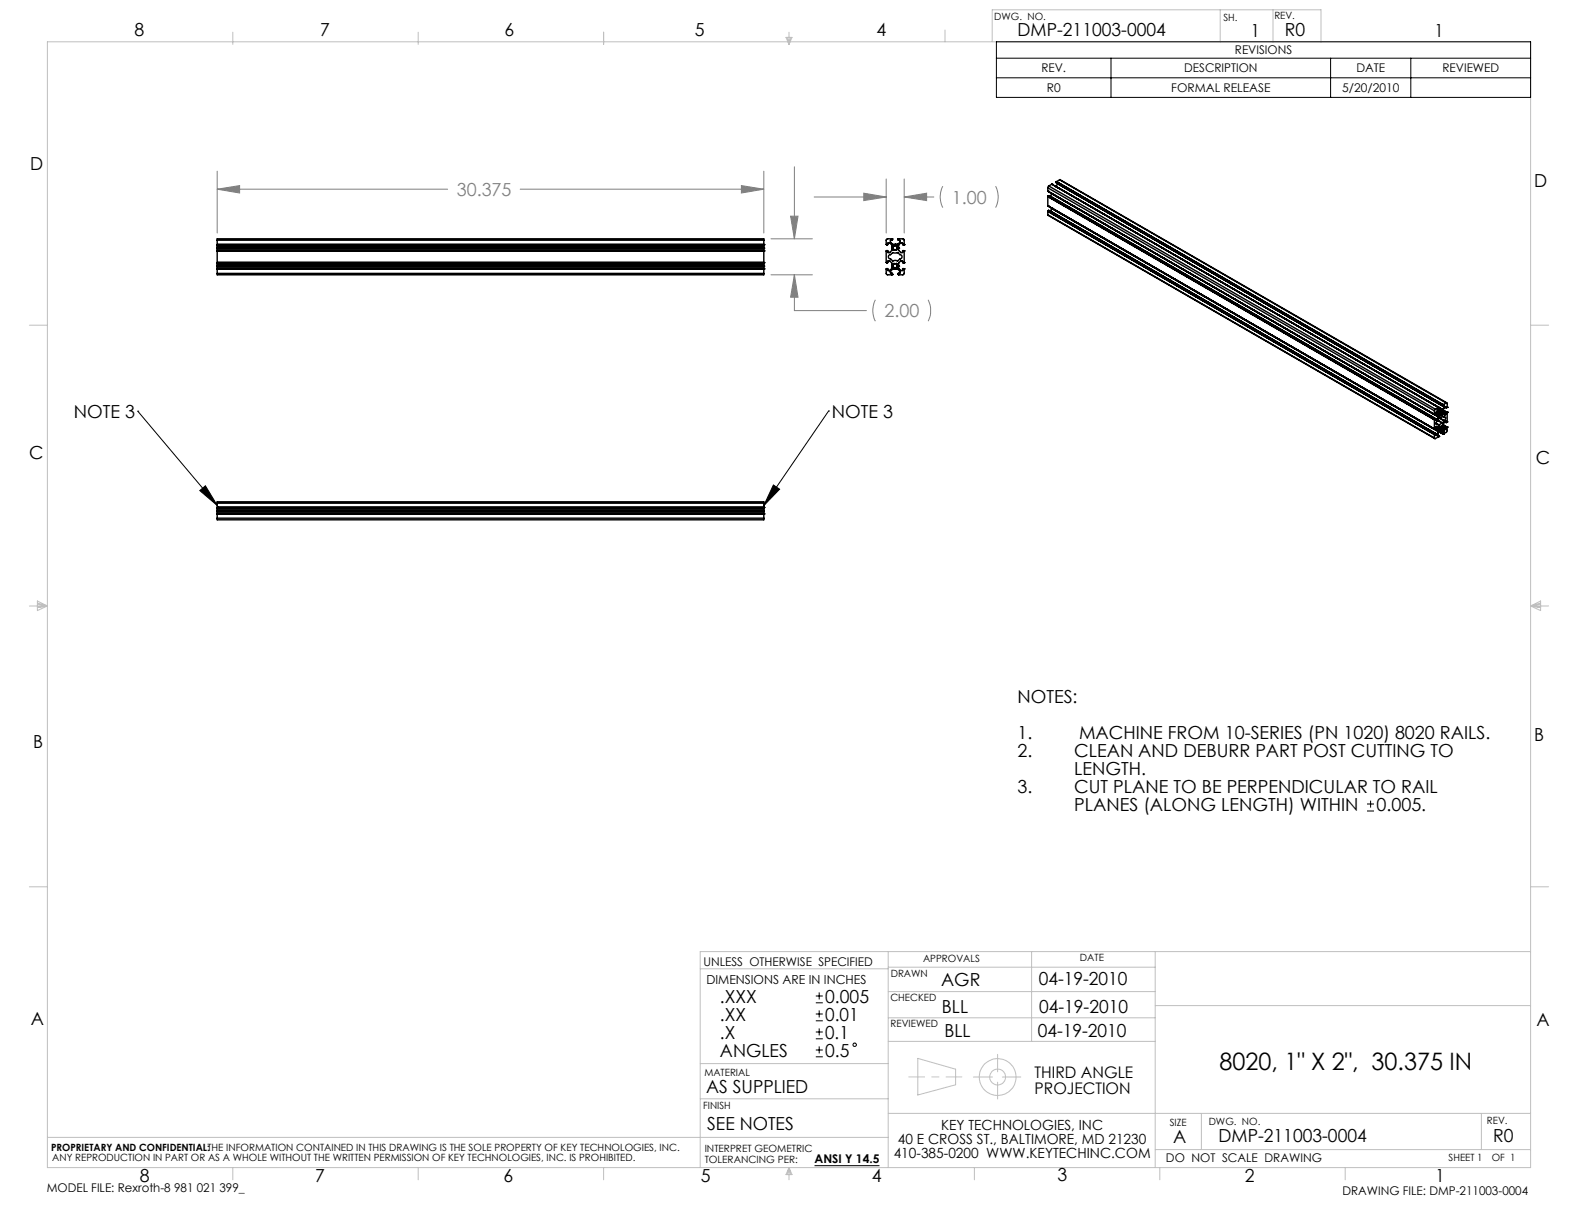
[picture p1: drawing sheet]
<svg xmlns="http://www.w3.org/2000/svg" width="279mm" height="216mm" viewBox="0 0 279 216" stroke-linecap="round" stroke-linejoin="round" font-family="sans-serif">
<g fill="none" stroke="#c0c0c0" stroke-width=".18">
<path d="M8.4 7.4h261.6v198.6h-261.6zM41.1 5.7v2.1M73.8 5.7v2.1M106.5 5.7v2.1M138.6 6.6h1.1l-.5 1.2zM138.9 6.6l.3 1.2M139.2 5.7v2.1M139.5 6.6l-.3 1.2M166.7 5.3v2.1M175 7.4v-5.7h58v5.7M215.2 1.7v5.7M224.5 1.7v5.7"/>
<path d="M5.2 57.4h3.2M270 57.4h3.2M5.2 106.9h3.2M6.6 106l1.8 .9-1.8 .8zM6.6 106.4l1.8 .5M6.6 106.6l1.8 .3M8.4 106.9l-1.8 .2M270 106.9h3.2M270 106.9l1.7 .2M270 106.9l1.7-.9v1.7zM271.7 106.6l-1.7 .3M271.7 106.4l-1.7 .5"/>
<path d="M5.2 156.4h3.2M270 156.4h3.2M123.5 170.9h33.2M156.7 167.9v38.1M156.7 179.5h47.1M156.7 174.9h47.1M156.7 170.6h47.1M182 167.9v15.8M203.8 167.9v38.1M203.8 177.4h66.2M270 167.9h-146.5v38.1M123.5 193.8h33.2"/>
<path d="M123.5 187.6h33.2M156.7 196.4h113.3M156.7 183.7h47.1M161.9 186.7l6.7 1.9v2.7l-6.7 1.8zM171.7 190h3.3M176 186v3.1M176 190.9v3M176.8 190h3.3M211.9 196.4v6.4M261.3 196.4v6.4M8.4 200.6h148.3M41.1 206v2.1"/>
<path d="M73.8 206v2.1M106.5 206v2.1M139.2 206v2.1M139.2 206l.5 1.2h-1.1zM139.2 206l-.3 1.2M139.2 206l.3 1.2M171.9 206v2.1M203.8 202.8h66.2M204.6 206v2.1M237.3 206v2.1"/>
<circle cx="176" cy="190" r="1.4"/>
<circle cx="176" cy="190" r="3.2"/>
</g>
<path d="M169.7 190h-9.4" fill="none" stroke="#c0c0c0" stroke-width=".18" stroke-dasharray="15.2 1.3 1.3 1.3" stroke-dashoffset="12.5"/>
<g fill="none" stroke="#000" stroke-width=".18">
<path d="M175.8 7.4h94.2v9.8h-94.2zM175.8 10.3h94.2M175.8 13.7h94.2M196 10.3v6.9M234.7 10.3v6.9M248.8 10.3v6.9M24.3 72.5h.1M24.3 72.5l14 16.6M146.2 72.5h.1M146.2 72.5l-11.5 16.7M35.2 86.5l1-.8 2.1 3.4zM136.4 85.5l1.1 .8-2.8 2.9z"/>
<path d="M241.1 143.1h1.3M241.1 141.8h1.3M241.8 141.2v1.3"/>
</g>
<g fill="none" stroke="#808080" stroke-width=".18">
<path d="M38.3 33.4l4-.7v1.3zM38.3 30.2v10.9M38.3 33.4h40.7M91.8 33.4h42.9M130.8 32.7l3.9 .7-3.9 .6zM134.7 30.2v10.9M139.5 38.1h1.3l-.7 4zM140.1 29.4v12.7M143.6 34.7h12.7M152.4 34.1l3.9 .6-3.9 .7zM156.3 31.6v9.5M159.5 34.7l3.9-.6v1.3z"/>
<path d="M159.5 31.6v9.5M159.5 34.7h5.2M166.3 32.8a4.1 4.1 0 0 0 0 3.8M175.6 32.8a4.1 4.1 0 0 1 0 3.8M136 48.5h7.3M136 42.1h7.3M140.1 48.5l.7 3.9h-1.3zM140.1 48.5v6.3h12.7M154.4 52.9a4.1 4.1 0 0 0 0 3.8M163.7 52.9a4.4 4.4 0 0 1 0 3.8"/>
</g>
<path d="M35.2 86.5l1-.8 2.1 3.4zM136.4 85.5l1.1 .8-2.8 2.9z" fill="#000"/>
<path d="M130.8 32.7l3.9 .7-3.9 .6zM38.3 33.4l4-.7v1.3zM140.1 48.5l.7 3.9h-1.3zM139.5 38.1h1.3l-.7 4zM159.5 34.7l3.9-.6v1.3zM152.4 34.1l3.9 .6-3.9 .7z" fill="#808080"/>
<g fill="none" stroke="#000" stroke-width=".25">
<path d="M184.8 33.7h.1M184.8 36.3l68.9 39.8M184.8 37.9l68.3 39.5M184.8 33.7l68.9 39.8M184.8 36.3l68.3 39.4M184.8 33.1l68.2 39.4M184.8 33.1v.6M184.8 34.7v1.6M184.8 37.3v.6M184.8 34.7l68.2 39.3M184.8 37.3l68.2 39.4M184.8 37.9l68.2 39.4"/>
<path d="M184.9 34.6l-.1 .1M184.9 34.6h.1M184.9 37.3h-.1M184.9 37.2v.1M184.9 37.3h.1M184.9 37.2h.1M184.9 34.6l68.1 39.4M184.9 37.3l68.1 39.3M184.9 37.2l68.1 39.4M184.9 33.8h.1M184.9 36.3h.1M184.9 34.6l68.2 39.3"/>
<path d="M184.9 37.2l68.2 39.4M185 34.5h.1M185 37.1l68.4 39.5M185 34.5l68.2 39.4M185 34.5l-.1 .1M185 37.1l68.2 39.4M185 37.1l-.1 .1M185 32.8l-.2 .3M185 32.8l68.2 39.4M185.2 34.6h.1M185.2 37.3h.1M185.2 34.6l68.2 39.4"/>
<path d="M185.3 34.6h-.1M185.3 37.2l-.1 .1M185.3 34.6l68.2 39.4M185.3 37.2l68.2 39.4M185.5 32.5h.1M185.5 34.1h.1M185.5 34.1v.1M185.5 36.7h.1M185.5 36.7v.1M185.5 32.5l68.2 39.4M185.5 32.5l-.5 .3M185.5 34.2l68.2 39.4"/>
<path d="M185.5 34.2l-.2 .4M185.5 36.8l68.2 39.4M185.5 36.8l-.2 .4M186.2 32.9h.1M186.3 32.9h.1M186.3 32.9l68.2 39.3M186.3 32.2h.1M186.3 32.2l68.2 39.4M186.3 32.1l68.2 39.4M186.3 32.1v.1M186.3 32.1h.1M186.3 32h.1"/>
<path d="M186.3 32l68.3 39.4M186.3 32.1l68.2 39.3M186.3 32v.1M186.5 32.4h.1M186.5 32.4l68.2 39.4M186.5 32.4l-.2 .5M186.9 31.7l68.3 39.3M186.9 31.7l68.2 39.4M186.9 31.7l-.5 .3M38.3 42.4v-.3h96.4v.3M38.3 43.1h.1M38.3 47.4h.1"/>
<path d="M38.3 48.2v.3h96.4v-.3M38.3 44.3h.1M38.3 46.3h.1M38.3 44.2v.1M38.3 43.2h.1M38.3 44.2h.1M38.3 46.4h.1M38.3 43.2v.1M38.3 44.2h96.4M38.3 46.4v.1M38.3 47.3h96.4M38.3 43.6h96.4"/>
<path d="M38.3 43.8h.1M38.3 46.8h96.4M38.3 47h.1M38.3 43.7h96.4M38.3 42.4h96.4M38.3 43.1h96.4M38.3 42.4v.8M38.3 43.3v.9M38.3 44.3v2.1M38.3 46.5v.9M38.3 47.4v.8M38.3 47.4h96.4"/>
<path d="M38.3 48.2h96.4M38.3 44.3h96.4M38.3 46.3h96.4M38.3 43.2h96.4M38.3 46.4h96.4M38.3 43.3h96.4M38.3 46.5h96.4M38.3 43.8h96.4M38.3 47h96.4M134.7 43.1h.1M134.7 47.4h.1M134.7 44.3h.1"/>
<path d="M134.7 46.3h.1M134.7 44.2v.1M134.7 43.2h.1M134.7 44.2h.1M134.7 46.4h.1M134.7 43.2v.1M134.7 46.4v.1M134.7 43.8h.1M134.7 47h.1M134.7 42.4v.8M134.7 43.3v.9M134.7 44.3v2.1"/>
<path d="M134.7 46.5v.9M134.7 47.4v.8M156.4 47.4v1h.9M156.4 47.4h.1M156.4 44.3h.1M156.4 43.1h.1M156.4 46.3h.1M156.4 44.3v2M156.4 46.3h.2v-.3h.4l.3 .4v.6M156.4 44.2v.1M156.4 44.2h.1M156.4 43.1h.2v-.2h.4l.3 .3v.6"/>
<path d="M156.7 45.1l.7-.5h1l.3 .3a.37 .37 0 0 1 .4 .4 .37 .37 0 0 1-.4 .3l-.3 .4-.4-.1-.6 .1-.3-.4h-.3zM157.1 44.9h.1M157.3 47v.3l-.4 .4h-.3v-.3h-.2M157.3 47h.1M157.3 43.8v.4l-.4 .4h-.3v-.4h-.2M157.3 43.8h.1M157.3 48.4h.1M157.4 42.2v.2h-.3v.3l.3 .4h.4M157.4 48.4h.1M157.4 48.4h-.1M157.4 42.2l-.9-.1-.2 .2 .1 .8M157.4 42.2h.1"/>
<path d="M157.6 43.4l.6-.1 .1 .2v.1a.23 .23 0 0 1 0 .3 .23 .23 0 0 1-.3 .1h-.2a.18 .18 0 0 1-.3 0 .18 .18 0 0 1 .1-.3zM157.6 46.6l.5-.1 .2 .1v.2a.23 .23 0 0 1 0 .3 .23 .23 0 0 1-.3 .1h-.2a.18 .18 0 0 1-.3 0 .18 .18 0 0 1 .1-.3zM157.8 43.1h.1M157.8 47.4h.1M157.8 47.4h-.4l-.3 .4v.4h.3v.2M157.9 43.1h.1M157.9 47.4h.1M157.9 47.4h-.1M158 43.1h.1M158 47.4h.4l.3 .4v.4h-.3v.2M158 47.4h.1M158 43.1h-.1"/>
<path d="M158.3 43.9h.1M158.3 47h.1M158.4 42.2v.2h.3v.3l-.3 .4h-.4M158.4 42.2h.1M158.4 48.4h.1M158.5 42.1l-.1 .1M158.5 42.1h.1M158.5 46.8v.2M158.5 48.4h.1M158.5 43.7v.1M158.5 42.1h.8l.2 .1v.9M158.5 43.8h.1"/>
<path d="M158.5 43.8v.4l.4 .4h.3v-.4h.2M158.5 47h.1M158.5 47v.3l.4 .4h.3v-.3h.2M158.5 46.8h.1M158.5 43.6v.1M159.4 43.2h.1M159.4 43.2l-.2-.1v-.2h-.3l-.4 .3v.4M159.4 44.2l.1 .1M159.4 46.4h.1M159.4 46.4l-.2-.1v-.3h-.3l-.4 .4v.4M159.4 47.4h.1M159.4 44.2h.1"/>
<path d="M159.5 43.1h.1M159.5 43.1l-.1 .1M159.5 44.3h.1M159.5 47.4h.1M159.5 47.4v1l-.2 .1-.8-.1M159.5 44.3v2M159.5 46.3h.1M159.5 46.3l-.1 .1M253 76.6h.1M253 75.7h.1M253 73.1h.1M253 72.5v.6"/>
<path d="M253 74v1.7M253 76.7v.6M253 74h.1M253.1 76.6h-.1M253.1 73.9l-.1 .1M253.1 73.9h.1v.2M253.2 76.5v.2M253.2 76.5l-.1 .1M253.2 72.2l-.2 .3M253.2 76.7h.1M253.2 75.4l-.1 .3M253.2 74.1h.1"/>
<path d="M253.2 72.8v.2l-.2 .1M253.2 72.8l.5 .3M253.2 72.8l.6 .4M253.2 75.4l.5 .3M253.2 75.4l.6 .3M253.2 75.5l.5 .3M253.3 74.6l.6 .4M253.4 75.2l.3 .2M253.4 75.2l-.2 .2M253.4 72.6l.3 .2M253.4 72.6l-.2 .2M253.4 76.6l-.1 .1"/>
<path d="M253.4 74l-.1 .1M253.5 76.6h-.1M253.5 74h-.1M253.5 74.9h.1M253.5 72.5h.1M253.5 72.5l.3 .1M253.5 76.9h.1M253.5 76.7l.3 .1M253.5 76.7v.2M253.5 76.7l.2 .1M253.6 74.9l-.3-.2 .6 .3M253.6 72.2l-.1 .3"/>
<path d="M253.6 72.2l.5 .3M253.6 72.1l.5 .4M253.6 74.2l.8 .4M253.6 74.1l.9 .5M253.7 76.1v.1M253.7 75.8h.1M253.7 75.7h.1M253.7 75.4h.1M253.7 73.5v.1M253.7 73.2h.1M253.7 73.1h.1M253.7 71.9h.1"/>
<path d="M253.7 76.8l.1 .2M253.7 76.2l-.2 .4M253.7 72.8v.3M253.7 73.2v.3M253.7 75.4v.3M253.7 75.8v.3M253.7 73.6l-.2 .4M253.7 71.9l-.5 .3M253.7 76.8l-.1 .1M253.7 73.2l-.5-.3 .5 .3M253.8 77l-.6 .4-.2-.1M253.8 75.7h.1"/>
<path d="M253.8 73.1v.1M253.8 71.9h.1M253.8 77h.1M253.8 75.7l-.1 .1M253.8 73.2h-.1M253.8 71.9l-.2 .3M253.9 73.3h.1M253.9 72.9h.1M253.9 75.8l.1 .1M253.9 75.5h.1M253.9 76.2l.6 .4M253.9 76.2l.7 .4"/>
<path d="M253.9 72.9l.4 .2M253.9 75.5l.4 .2M253.9 76.2l.6 .3M253.9 73.2v.1M253.9 72.9v.1M253.9 73v.2M253.9 73.2h.1M253.9 75.5v.2M253.9 75.7v.1M253.9 75.8h.1M253.9 72.9l.3 .2M253.9 75.5l.3 .2"/>
<path d="M253.9 73.2l.1 .1M253.9 75.7l.1 .1M253.9 73.8l.8 .4M253.9 76.1l.6 .3M254 72.7l-.1 .2M254 75.3h.1M254 75.3l-.1 .2M254 72.7l.4 .3M254 75.3l.4 .2M254 72.7h.1M254 72.7l.4 .2M254 73.8l.7 .4"/>
<path d="M254 73.3h.1M254 73.2v.1M254 75.9h.1M254 75.8h.1M254 75.8v.1M254 76.1l.6 .2M254.1 72.5h.1M254.1 76h.1M254.1 76l-.3 .2-.3 .5M254.1 72.5l-.3 .1M254.2 72.4h.1M254.2 72.4l-.1 .1"/>
<path d="M254.2 72.4l-.5-.3 .5 .3M254.2 76l.5 .3M254.2 73.1l-.2 .1M254.2 73.1h.1M254.2 72.6h.1M254.2 72.6l-.2 .1M254.2 75.7l-.2 .1M254.2 75.7h.1M254.2 75.2h.1M254.2 75.2l-.2 .1M254.2 72.6h.2M254.2 72.6l.2 .1"/>
<path d="M254.2 75.2h.2M254.2 75.2l.2 .1M254.3 75.7h.1M254.3 72.5l-.1 .1M254.3 75.1l-.1 .1M254.3 72.5l.1 .1M254.3 75.1l.1 .1M254.3 75.9l.4 .3M254.3 72.5h.1M254.3 75.1h.1M254.4 72.9v.1M254.4 72.9h.1"/>
<path d="M254.4 72.7v.2M254.4 72.6v.1M254.4 72.6h.1M254.4 75.5h.1M254.4 75.3v.2M254.4 75.2v.1M254.4 75.2h.1M254.4 73.4l-.5 .4-.3 .5a.36 .36 0 0 0-.1 .6M254.4 74.6l-.5 .4M254.4 73.4h.1M254.4 73l-.1 .1M254.4 75.5l-.1 .2"/>
<path d="M254.5 74.6h-.1M254.5 73.4l.2 .2 .1-.1a.37 .37 0 0 1 .2 .4 .37 .37 0 0 1-.3 .3M254.5 75.8l.2 .2M254.5 75.8l-.3 .2M254.5 76.5v.1M254.5 72.2l-.3 .2M254.5 76.4v.1M254.5 71.5v.1l.2-.1M254.5 71.4h.1M254.5 75.3h.1M254.5 75.3l.1 .3M254.5 76.6h.1"/>
<path d="M254.5 72.7h.1M254.5 72.7l.6 .3M254.5 75.3l.6 .3M254.6 71.4l-.1 .1M254.6 72.6l-.1 .1M254.6 72.7h.1M254.6 73l.2 .2M254.6 75.2h.1M254.6 75.6h.1M254.6 75.6l.2 .2M254.6 76.3l-.1 .1M254.6 72.4l.6 .3"/>
<path d="M254.6 74.9l.6 .4M254.6 72.7v.3M254.6 74.9v.3M254.6 75.2l-.1 .1M254.6 72.4l.5 .4M254.6 72.6l.5 .2M254.6 72.8l.4 .3M254.6 75l.5 .4M254.6 75.1l.5 .4M254.6 75.4l.4 .3M254.7 71.5h.1M254.7 74.2l-.2 .4"/>
<path d="M254.7 76.3h-.1M254.7 74.2h.1M254.7 71.8h.1M254.7 76.2v.1M254.7 76h.1M254.7 71.8l-.2 .4M254.7 71.5v.3M254.7 76v.2M254.8 71.8l-.2 .5v.3M254.8 74.4l-.2 .5M254.8 71.8l.3 .1M254.8 74.4l.3 .1"/>
<path d="M254.9 71.8l.2 .1M254.9 74.4l.2 .1M255 71.7l.1 .1M255 74.3h.1M255 71.7l-.2 .1M255 73.1l-.2 .1M255 74.3l-.2 .1M255 75.7l-.2 .1M255.1 73l-.1 .1M255.1 75.6l-.1 .1M255.1 71.8v.1M255.1 72.8v.2"/>
<path d="M255.1 74.3v.2M255.1 75.5v.1M255.1 71.1l.2 .1-.1 .6M255.1 71.1l-.5 .3M255.1 72.8h.1M255.1 75.4v.1M255.2 72.7h.1M255.2 75.3h.1M255.2 75.3l.1 .1M255.2 72.7l-.1 .1M255.2 75.3l-.1 .1M255.2 71.8h.1"/>
<path d="M255.2 71.8v.1M255.2 71.9h.1M255.2 71.9h-.1M255.2 74.4h.1M255.2 74.4l-.1 .1M255.2 75.3v.1M255.2 75.4h.1M255.3 72.7l-.1 1.7M255.3 75.4l-.1 .8-.6 .4M38.3 88.8v-.3h96.4v.3M38.3 89.5h.1M38.3 91.4v.3h96.4v-.3"/>
<path d="M38.3 90.7h.1M38.3 90.6v.1M38.3 90.6h.1M38.3 90.6h96.4M38.3 89.6h96.4zM38.3 90.1l96.4 .1zM38.3 90h96.4M38.3 90.1h96.4M38.3 88.8v1.8M38.3 90.7v.7M38.3 88.8h96.4M38.3 89.5h96.4"/>
<path d="M38.3 91.4h96.4M38.3 90.7h96.4M38.3 89.6h96.4M134.7 89.5h.1M134.7 90.7h.1M134.7 90.6v.1M134.7 90.6h.1M134.7 88.8v1.8M134.7 90.7v.7"/>
</g>
<g fill="none" stroke="#000" stroke-width=".18">
<path d="M143.9 176.9h1.2M143.9 175.7h1.2M143.9 178.9h1.2M144.5 175v1.3M144.5 178.2v1.3M143.9 180.1h1.2M143.9 183.2h1.2M143.9 182h1.2M143.9 186.4h1.2M143.9 185.2h1.2M144.5 181.4v1.2M144.5 184.6v1.2"/>
<path d="M143.7 205.6h11.4"/>
<circle cx="150.8" cy="184.3" r=".31"/>
</g>
<text font-size="4.2" x="215.1" y="188.7">8020, 1&quot; X 2&quot;, 30.375 IN</text>
<g font-size="3.2">
<text x="23.7" y="6.3">8</text>
<text x="56.5" y="6.4">7</text>
<text x="89" y="6.4">6</text>
<text x="122.6" y="6.4">5</text>
<text x="154.6" y="6.3">4</text>
<text x="179.5" y="6.4">DMP-211003-0004</text>
<text x="220.6" y="6.5">1</text>
<text x="226.6" y="6.4">R0</text>
<text x="253" y="6.6">1</text>
<text x="5.3" y="30">D</text>
<text x="270.6" y="32.9">D</text>
<text x="13" y="73.7">NOTE 3</text>
<text x="146.7" y="73.7">NOTE 3</text>
<text x="5.2" y="81">C</text>
<text x="270.9" y="81.9">C</text>
<text x="179.5" y="124">NOTES:</text>
<text x="5.8" y="132">B</text>
<text x="179.5" y="130.3">1.</text>
<text x="190.3" y="130.3">MACHINE FROM 10-SERIES (PN 1020) 8020 RAILS.</text>
<text x="270.6" y="130.7">B</text>
<text x="179.5" y="133.5">2.</text>
<text x="189.5" y="133.5">CLEAN AND DEBURR PART POST CUTTING TO</text>
<text x="189.5" y="136.7">LENGTH.</text>
<text x="179.5" y="139.8">3.</text>
<text x="189.5" y="139.8">CUT PLANE TO BE PERPENDICULAR TO RAIL</text>
<text x="189.5" y="143">PLANES (ALONG LENGTH) WITHIN</text>
<text x="242.8" y="143">0.005.</text>
<text x="166" y="173.9">AGR</text>
<text x="183.2" y="173.8">04-19-2010</text>
<text x="127" y="176.9">.XXX</text>
<text x="145.6" y="176.9">0.005</text>
<text x="166.2" y="178.8">BLL</text>
<text x="183.3" y="178.6">04-19-2010</text>
<text x="5.4" y="180.9">A</text>
<text x="127" y="180.1">.XX</text>
<text x="127" y="183.2">.X</text>
<text x="145.6" y="180">0.01</text>
<text x="145.6" y="183.2">0.1</text>
<text x="166.6" y="182.9">BLL</text>
<text x="183" y="183">04-19-2010</text>
<text x="271" y="181">A</text>
<text x="127" y="186.4">ANGLES</text>
<text x="145.6" y="186.4">0.5</text>
<text x="124.6" y="192.8">AS SUPPLIED</text>
<text x="124.7" y="199.4">SEE NOTES</text>
<text x="207" y="201.6">A</text>
<text x="214.9" y="201.5">DMP-211003-0004</text>
<text x="263.4" y="201.4">R0</text>
<text x="24.7" y="208.4">8</text>
<text x="55.6" y="208.5">7</text>
<text x="88.8" y="208.4">6</text>
<text x="123.6" y="208.4">5</text>
<text x="153.8" y="208.4">4</text>
<text x="186.6" y="208.3">3</text>
<text x="219.6" y="208.4">2</text>
<text x="253.2" y="208.5">1</text>
</g>
<g font-size="3.2" fill="#808080">
<text x="80.6" y="34.6">30.375</text>
<text x="167.9" y="35.9">1.00</text>
<text x="156" y="56">2.00</text>
</g>
<g font-size="2.8">
<text x="182.5" y="190.1">THIRD ANGLE</text>
<text x="182.5" y="192.9">PROJECTION</text>
</g>
<g font-size="2.5">
<text x="158.4" y="201.9">40 E CROSS ST., BALTIMORE, MD 21230</text>
<text x="166" y="199.4">KEY TECHNOLOGIES, INC</text>
<text x="157.6" y="204.3">410-385-0200 WWW.KEYTECHINC.COM</text>
</g>
<text font-size="2.2" x="124.6" y="173.7">DIMENSIONS ARE IN INCHES</text>
<g font-size="2.1">
<text x="217.8" y="9.6">REVISIONS</text>
<text x="183.7" y="12.8">REV.</text>
<text x="184.7" y="16.2">R0</text>
<text x="206.6" y="16.2">FORMAL RELEASE</text>
<text x="208.9" y="12.8">DESCRIPTION</text>
<text x="236.8" y="16.2">5/20/2010</text>
<text x="239.3" y="12.8">DATE</text>
<text x="254.4" y="12.8">REVIEWED</text>
<text x="124.1" y="170.3">UNLESS OTHERWISE SPECIFIED</text>
<text x="143.7" y="205.2">ANSI Y 14.5</text>
<text x="205.7" y="205">DO NOT SCALE DRAWING</text>
<text x="8.2" y="210.3">MODEL FILE: Rexroth-8 981 021 399_</text>
<text x="236.8" y="210.7">DRAWING FILE: DMP-211003-0004</text>
</g>
<g font-size="1.8">
<text x="175.4" y="3.5">DWG. NO.</text>
<text x="215.8" y="3.6">SH.</text>
<text x="224.8" y="3.3">REV.</text>
<text x="157.1" y="172.3">DRAWN</text>
<text x="162.8" y="169.7">APPROVALS</text>
<text x="190.5" y="169.5">DATE</text>
<text x="157.1" y="176.6">CHECKED</text>
<text x="157.1" y="181.2">REVIEWED</text>
<text x="124.2" y="189.8">MATERIAL</text>
<text x="124.1" y="195.6">FINISH</text>
<text x="9" y="203">PROPRIETARY AND CONFIDENTIAL:THE INFORMATION CONTAINED IN THIS DRAWING IS THE SOLE PROPERTY OF KEY TECHNOLOGIES, INC.</text>
<text x="124.3" y="203.1">INTERPRET GEOMETRIC</text>
<text x="206.3" y="198.5">SIZE</text>
<text x="213.2" y="198.5">DWG. NO.</text>
<text x="262.3" y="198.2">REV.</text>
<text x="9.2" y="204.8">ANY REPRODUCTION IN PART OR AS A WHOLE WITHOUT THE WRITTEN PERMISSION OF KEY TECHNOLOGIES, INC. IS PROHIBITED.</text>
<text x="124.3" y="205.2">TOLERANCING PER:</text>
<text x="255.5" y="204.8">SHEET 1</text>
<text x="263.1" y="204.8">OF 1</text>
</g>
</svg>
